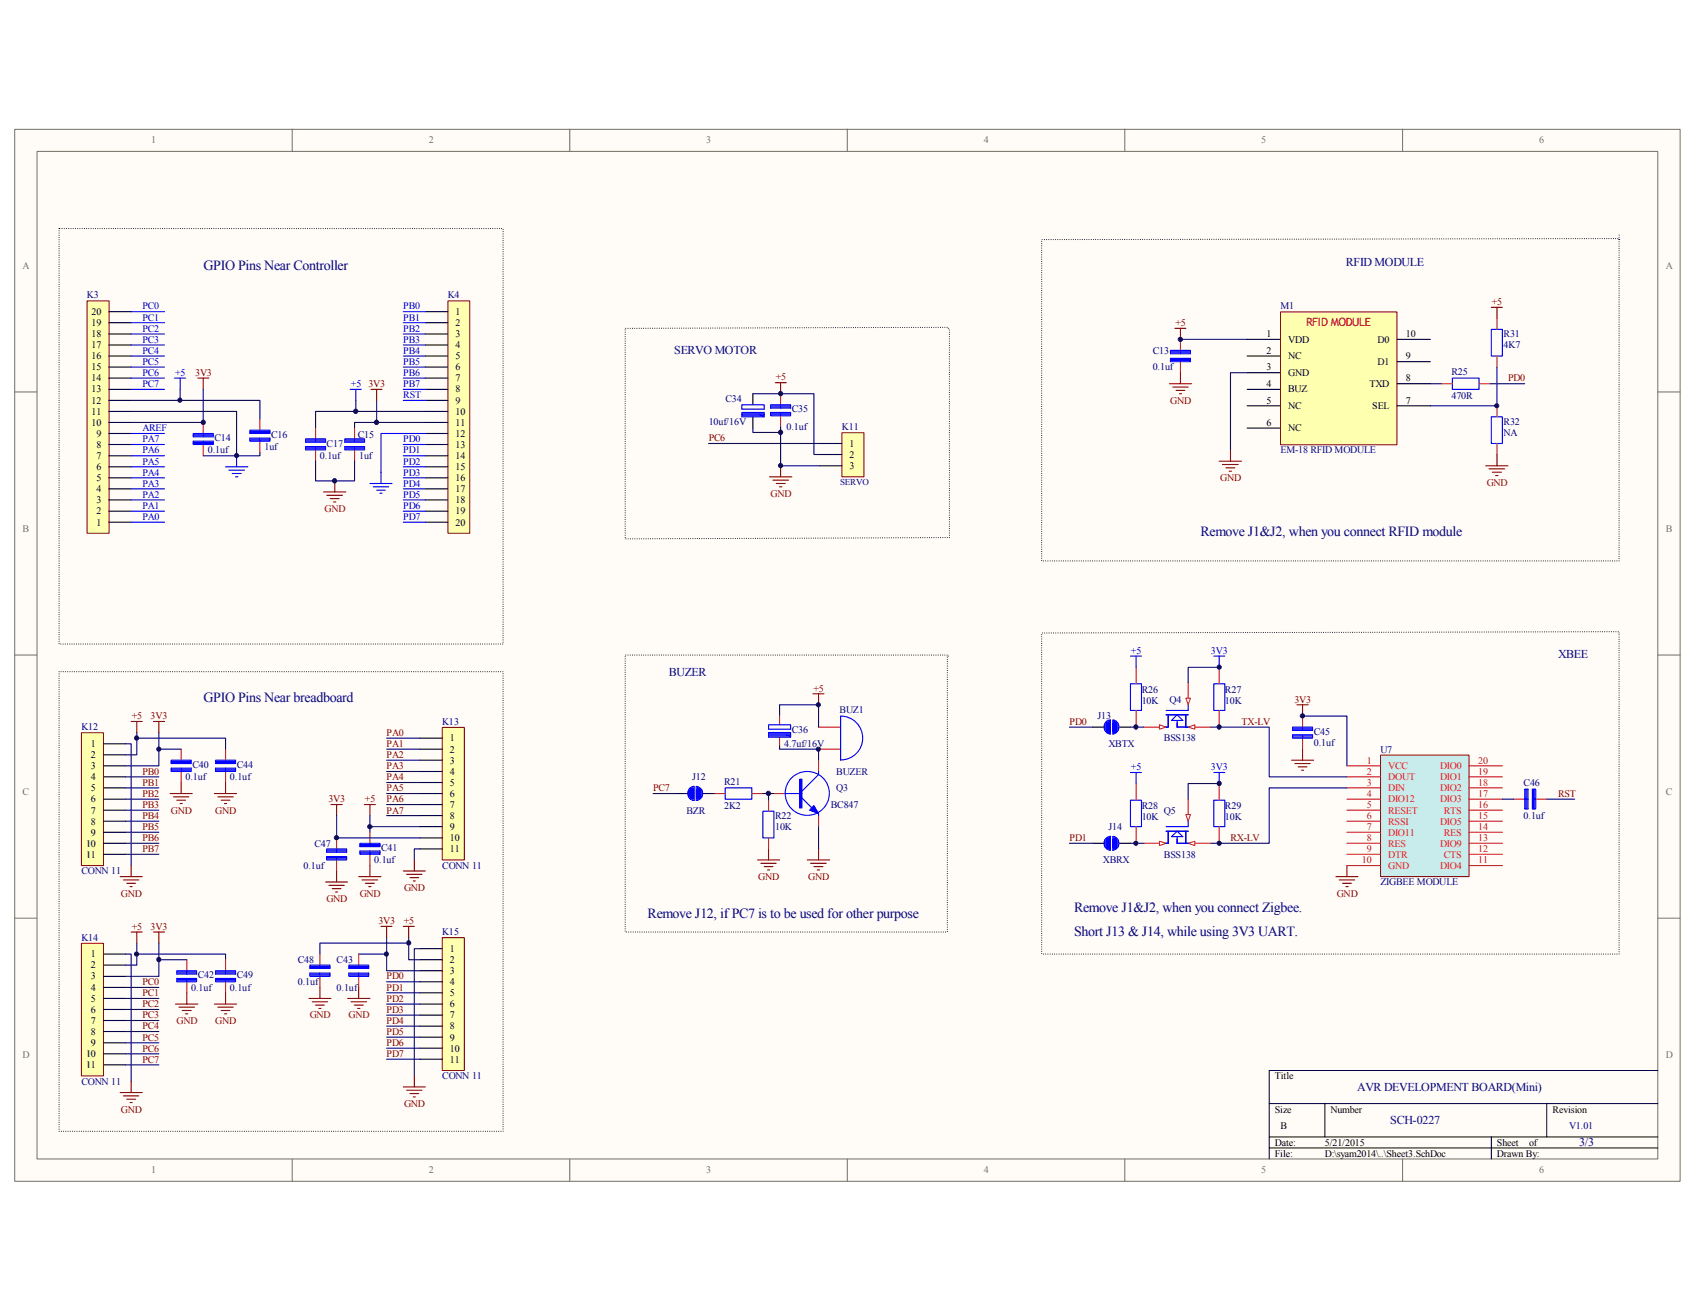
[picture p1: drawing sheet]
<svg xmlns="http://www.w3.org/2000/svg" width="279mm" height="216mm" viewBox="0 0 279 216" stroke-linecap="round" stroke-linejoin="round" font-family="sans-serif">
<path d="M2.5 21.4h274.8v173.6h-274.8z" fill="#fffcf8"/>
<path d="M2.4 21.3h274.9v173.7h-274.9z" fill="none" stroke="#706f64" stroke-width=".17"/>
<path d="M6.2 25h267.4v166.3h-267.4z" fill="#fffcf8"/>
<g fill="none" stroke="#706f64" stroke-width=".17">
<path d="M6.1 25h267.5v166.3h-267.5zM48.2 21.3v3.6M94 21.3v3.6M139.8 21.3v3.6M185.6 21.3v3.6M231.5 21.3v3.6M2.4 64.7h3.7M273.6 64.7h3.7M2.4 108.1h3.7M273.6 108.1h3.7M2.4 151.6h3.7M273.6 151.6h3.7"/>
<path d="M48.2 191.3v3.7M94 191.3v3.7M139.8 191.3v3.7M185.6 191.3v3.7M231.5 191.3v3.7"/>
</g>
<path d="M273.6 176.7h-64.1v14.6M209.5 182.2h64.1M209.5 187.7h64.1M209.5 189.5h64.1M218.6 182.2v5.5M246.1 187.7v3.6M255.3 182.2v5.5" fill="none" stroke="#000" stroke-width=".17"/>
<path d="M213.3 120h3.3v.6h-3.3zM213.3 121.3h3.3v.5h-3.3zM213.3 121.5h3.3M213.3 121.7h3.3M213.3 120.4h3.3M213.3 120.2h3.3M215 120v.6M215 121.3v.5" fill="none" stroke="#00f" stroke-width=".18"/>
<path d="M215 118.2v1.8M215 121.8v1.9" fill="none" stroke="#ee0e22" stroke-width=".18"/>
<path d="M214 116.3h1.9M215 116.3v1.9M220.5 144.7h3.6M221 145.2h2.6M221.6 145.8h1.4M222.1 146.3h.4M222.3 142.9v1.8" fill="none" stroke="#800000" stroke-width=".18"/>
<path d="M227.9 124.7h14.5v20h-14.5z" fill="#c8ebeb"/>
<path d="M227.8 124.6h14.6v20.1h-14.6z" fill="none" stroke="#800000" stroke-width=".17"/>
<g fill="none" stroke="#ee0e22" stroke-width=".18">
<path d="M187.5 129.3v2.8M187.5 136.4v2.8M196.1 131.9v3.7M201.2 129.3v2.8M201.2 136.4v2.8M222.3 128.2h5.5M222.3 130.1h5.5M222.3 126.4h5.5M222.3 131.9h5.5M222.3 133.7h5.5M222.3 135.6h5.5M222.3 137.4h5.5"/>
<path d="M222.3 139.2h5.5M242.4 128.2h5.5M242.4 130.1h5.5M242.4 126.4h5.5M242.4 131.9h5.5M242.4 133.7h5.5M242.4 135.6h5.5M242.4 137.4h5.5M242.4 139.2h5.5M249.8 131.9h1.8M253.4 131.9h1.9M222.3 142.9h5.5"/>
<path d="M222.3 141h5.5M242.4 142.9h5.5M242.4 141h5.5"/>
</g>
<path d="M215 118.2h7.3v8.2M199.8 120h9.7v8.2h12.8M222.3 130.1h-12.8v9.1h-9.7M247.9 131.9h1.9M255.3 131.9h4.6" fill="none" stroke="#000080" stroke-width=".18"/>
<path d="M213.1 125.5h3.7M213.7 126h2.5M214.2 126.6h1.5M214.8 127.1h.3M215 123.7v1.8" fill="none" stroke="#800000" stroke-width=".18"/>
<path d="M186.6 132.1h1.8v4.3h-1.8zM200.3 132.1h1.8v4.3h-1.8zM251.6 130.3h.6v3.2h-.6zM251.6 131.9h.6M251.8 130.3v3.2M252 130.3v3.2M252.9 130.3h.5v3.2h-.5zM252.9 131.9h.5M253.1 130.3v3.2M253.3 130.3v3.2" fill="none" stroke="#00f" stroke-width=".18"/>
<path d="M195.7 134.5h.8l-.4 1.1z" fill="#fffcf8"/>
<path d="M195.7 134.5h.8l-.4 1.1z" fill="none" stroke="#ee0e22" stroke-width=".17"/>
<path d="M188.8 139.2h3.6" fill="none" stroke="#ee0e22" stroke-width=".18"/>
<path d="M191.3 138.9l1.1 .3-1.1 .4z" fill="#fffcf8"/>
<path d="M191.3 138.9l1.1 .3-1.1 .4z" fill="none" stroke="#ee0e22" stroke-width=".17"/>
<path d="M196.1 139.2h3.7" fill="none" stroke="#ee0e22" stroke-width=".18"/>
<path d="M196.1 139.2l1.1-.3v.7z" fill="#fffcf8"/>
<path d="M196.1 139.2l1.1-.3v.7z" fill="none" stroke="#ee0e22" stroke-width=".17"/>
<path d="M186.6 112.9h1.8v4.4h-1.8zM200.3 112.9h1.8v4.4h-1.8zM186.6 127.5h1.8M187.5 127.5v1.8M192.4 137.2h3.7M192.8 137.2v2h-.4M193.3 138.1l1-.9 .9 .9zM194.3 138.1v1.1h1.8M195.7 137.2v2M196.1 135.6v.8h-3.7M200.3 127.5h1.8M201.2 127.5v1.8" fill="none" stroke="#00f" stroke-width=".18"/>
<path d="M187.5 110.2v2.7M187.5 117.3v2.7M196.1 112.7v3.6M201.2 110.2v2.7M201.2 117.3v2.7" fill="none" stroke="#ee0e22" stroke-width=".18"/>
<path d="M195.7 115.2h.8l-.4 1.1z" fill="#fffcf8"/>
<path d="M195.7 115.2h.8l-.4 1.1z" fill="none" stroke="#ee0e22" stroke-width=".17"/>
<path d="M188.8 120h3.6" fill="none" stroke="#ee0e22" stroke-width=".18"/>
<path d="M191.3 119.6l1.1 .4-1.1 .4z" fill="#fffcf8"/>
<path d="M191.3 119.6l1.1 .4-1.1 .4z" fill="none" stroke="#ee0e22" stroke-width=".17"/>
<path d="M196.1 120h3.7" fill="none" stroke="#ee0e22" stroke-width=".18"/>
<path d="M196.1 120l1.1-.4v.8z" fill="#fffcf8"/>
<path d="M196.1 120l1.1-.4v.8z" fill="none" stroke="#ee0e22" stroke-width=".17"/>
<g fill="none" stroke="#00f" stroke-width=".18">
<path d="M193.2 57.8h3.3v.6h-3.3zM193.2 59.1h3.3v.6h-3.3zM193.2 59.3h3.3M193.2 59.5h3.3M193.2 58.2h3.3M193.2 58h3.3M194.8 57.8v.6M194.8 59.1v.6M239.7 62.4h4.4v1.9h-4.4zM186.6 108.3h1.8M187.5 108.3v1.9M192.4 118h3.7"/>
<path d="M192.8 118v2h-.4M193.3 118.9l1-.9 .9 .9zM194.3 118.9v1.1h1.8M195.7 118v2M196.1 116.3v1h-3.7M200.3 108.3h1.8M201.2 108.3v1.9"/>
</g>
<path d="M194.8 56h11M205.8 61.5h-2.7v12.8M236 63.3h1.9M246 63.3h5.6M201.2 110.2h-5.1v2.5M186.6 120h2.2M186.6 139.2h2.2M201.2 129.3h-5.1v2.6" fill="none" stroke="#000080" stroke-width=".18"/>
<path d="M194.8 56v1.8M194.8 59.7v1.8M237.9 63.3h1.8M244.1 63.3h1.9" fill="none" stroke="#ee0e22" stroke-width=".18"/>
<path d="M193.9 54.2h1.8M194.8 54.2v1.8M193 63.3h3.6M193.5 63.9h2.6M194.1 64.4h1.4M194.6 65h.4M194.8 61.5v1.8M201.2 76.1h3.7M201.8 76.7h2.5M202.3 77.2h1.5M202.9 77.8h.3M203.1 74.3v1.8" fill="none" stroke="#800000" stroke-width=".18"/>
<path d="M74 49.7h3.5v38.3h-3.5z" fill="#ffffb0"/>
<path d="M73.9 49.7h3.6v38.3h-3.6z" fill="none" stroke="#800000" stroke-width=".17"/>
<g fill="none" stroke="#000" stroke-width=".18">
<path d="M70.2 51.4h3.7M70.2 53.3h3.7M70.2 55.1h3.7M70.2 56.9h3.7M70.2 58.8h3.7M70.2 60.6h3.7M70.2 62.4h3.7M70.2 64.3h3.7M70.2 66.1h3.7M70.2 67.9h3.7M70.2 69.7h3.7M70.2 71.6h3.7"/>
<path d="M70.2 73.4h3.7M70.2 75.2h3.7M70.2 77.1h3.7M70.2 78.9h3.7M70.2 80.7h3.7M70.2 82.5h3.7M70.2 84.4h3.7M70.2 86.2h3.7"/>
</g>
<path d="M14.4 49.7h3.6v38.3h-3.6z" fill="#ffffb0"/>
<path d="M14.4 49.7h3.6v38.3h-3.6z" fill="none" stroke="#800000" stroke-width=".17"/>
<g fill="none" stroke="#000" stroke-width=".18">
<path d="M18 58.8h3.6M18 56.9h3.6M18 55.1h3.6M18 53.3h3.6M18 51.4h3.6M18 78.9h3.6M18 77.1h3.6M18 75.2h3.6M18 73.4h3.6M18 71.6h3.6M18 69.7h3.6M18 67.9h3.6"/>
<path d="M18 66.1h3.6M18 64.3h3.6M18 62.4h3.6M18 60.6h3.6M18 86.2h3.6M18 84.4h3.6M18 82.5h3.6M18 80.7h3.6"/>
</g>
<g fill="none" stroke="#00f" stroke-width=".18">
<path d="M21.6 51.4h5.5M21.6 53.3h5.5M21.6 55.1h5.5M21.6 56.9h5.5M21.6 58.8h5.5M66.6 51.4h3.6M66.6 53.3h3.6M66.6 55.1h3.6M66.6 56.9h3.6M66.6 58.8h3.6M21.6 60.6h5.5M21.6 62.4h5.5"/>
<path d="M21.6 64.3h5.5M21.6 71.6h5.5M21.6 73.4h5.5M21.6 75.2h5.5M21.6 77.1h5.5M21.6 78.9h5.5M28.8 62.4h1.8M29.7 62.4v1.9M31.9 71.6h3.3v.5h-3.3zM31.9 72.8h3.3v.6h-3.3zM31.9 73h3.3M31.9 73.2h3.3"/>
<path d="M31.9 71.9h3.3M31.9 71.8h3.3M33.5 71.6v.5M33.5 72.8v.6M37.2 77.1h3.7M37.8 77.6h2.6M38.3 78.2h1.5M38.9 78.7h.4M39 75.2v1.9M41.2 71h3.3v.6h-3.3zM41.2 72.3h3.3v.5h-3.3zM41.2 72.5h3.3"/>
<path d="M41.2 72.7h3.3M41.2 71.4h3.3M41.2 71.2h3.3M42.9 71v.6M42.9 72.3v.5M50.4 72.4h3.3v.6h-3.3zM50.4 73.7h3.3v.6h-3.3zM50.4 72.8h3.3M50.4 73.9h3.3M50.4 74.1h3.3M50.4 72.6h3.3M52.1 72.4v.6"/>
<path d="M52.1 73.7v.6M56.9 72.4h3.3v.6h-3.3zM56.9 73.7h3.3v.6h-3.3zM56.9 72.8h3.3M56.9 73.9h3.3M56.9 74.1h3.3M56.9 72.6h3.3M57.8 64.3h1.8M58.5 72.4v.6M58.5 73.7v.6M58.7 64.3v1.8M61.1 79.8h3.6"/>
<path d="M66.6 60.6h3.6M66.6 62.4h3.6M66.6 64.3h3.6M66.6 73.4h3.6M66.6 75.2h3.6M66.6 77.1h3.6M66.6 78.9h3.6M66.6 66.1h3.6M70.2 71.6h-7.3v8.2M21.6 80.7h5.5M21.6 82.5h5.5M21.6 84.4h5.5"/>
<path d="M21.6 86.2h5.5M61.6 80.4h2.5M62.2 80.9h1.4M62.7 81.4h.3M66.6 80.7h3.6M66.6 82.5h3.6M66.6 84.4h3.6M66.6 86.2h3.6"/>
</g>
<path d="M33.5 69.7v1.9M33.5 73.4v1.8M42.9 69.2v1.8M42.9 72.8v1.9M52.1 70.6v1.8M52.1 74.3v1.8M58.5 70.6v1.8M58.5 74.3v1.8" fill="none" stroke="#ee0e22" stroke-width=".18"/>
<path d="M21.6 66.1h8.1M29.7 64.3v1.8h13.2v3.1M52.1 76.1v3.3h6.4v-3.3M58.7 66.1v1.8h11.5M58.7 67.9h-6.6v2.7M62.2 66.1v3.6h8M62.2 69.7h-3.7v.9" fill="none" stroke="#000080" stroke-width=".18"/>
<path d="M32.7 62.4h1.8M33.5 62.4v1.9M55.3 79.4v1.8M61.2 64.3h1.8M62.2 64.3v1.8M53.4 81.2h3.7M53.9 81.8h2.6M54.5 82.3h1.5M55 82.9h.4" fill="none" stroke="#800000" stroke-width=".18"/>
<path d="M73 154.8h3.6v21.9h-3.6z" fill="#ffffb0"/>
<path d="M73 154.8h3.6v21.9h-3.6z" fill="none" stroke="#800000" stroke-width=".17"/>
<path d="M69.3 156.6h3.6M69.3 158.4h3.6M69.3 160.2h3.6M69.3 162.1h3.6M69.3 163.9h3.6M69.3 165.7h3.6M69.3 167.6h3.6M69.3 169.4h3.6M69.3 171.2h3.6M69.3 173h3.6M69.3 174.8h3.6" fill="none" stroke="#000" stroke-width=".18"/>
<path d="M73 120.1h3.6v21.8h-3.6z" fill="#ffffb0"/>
<path d="M73 120.1h3.6v21.8h-3.6z" fill="none" stroke="#800000" stroke-width=".17"/>
<path d="M69.3 121.8h3.6M69.3 123.7h3.6M69.3 125.5h3.6M69.3 127.3h3.6M69.3 129.2h3.6M69.3 131h3.6M69.3 132.8h3.6M69.3 134.6h3.6M69.3 136.4h3.6M69.3 138.3h3.6M69.3 140.1h3.6" fill="none" stroke="#000" stroke-width=".18"/>
<path d="M13.5 121h3.6v21.9h-3.6z" fill="#ffffb0"/>
<path d="M13.4 121h3.7v21.9h-3.7z" fill="none" stroke="#800000" stroke-width=".17"/>
<path d="M17.1 122.8h3.6M17.1 124.6h3.6M17.1 126.4h3.6M17.1 128.2h3.6M17.1 130.1h3.6M17.1 131.9h3.6M17.1 133.7h3.6M17.1 135.6h3.6M17.1 137.4h3.6M17.1 139.2h3.6M17.1 141h3.6" fill="none" stroke="#000" stroke-width=".18"/>
<path d="M13.5 155.7h3.6v21.9h-3.6z" fill="#ffffb0"/>
<path d="M13.4 155.7h3.7v21.9h-3.7z" fill="none" stroke="#800000" stroke-width=".17"/>
<path d="M17.1 157.5h3.6M17.1 159.3h3.6M17.1 161.2h3.6M17.1 163h3.6M17.1 164.8h3.6M17.1 166.6h3.6M17.1 168.4h3.6M17.1 170.3h3.6M17.1 172.1h3.6M17.1 173.9h3.6M17.1 175.8h3.6" fill="none" stroke="#000" stroke-width=".18"/>
<g fill="none" stroke="#000080" stroke-width=".18">
<path d="M20.7 122.8h.9v20.1M20.7 128.2h5.5M20.7 130.1h5.5M20.7 131.9h5.5M20.7 133.7h5.5M20.7 135.6h5.5M20.7 137.4h5.5M20.7 139.2h5.5M22.6 120.9v3.7h-1.9M22.6 121.8h14.6v1.9M26.2 120.9v5.5h-5.5M26.2 123.7h3.7"/>
<path d="M55.6 134.6v3.7h13.7M61.1 134.6v1.8h8.2M61.1 136.4v1M63.8 121.8h5.5M63.8 123.7h5.5M63.8 125.5h5.5M63.8 127.3h5.5M63.8 129.2h5.5M63.8 131h5.5M63.8 132.8h5.5M63.8 134.6h5.5M20.7 157.5h.9v21"/>
<path d="M20.7 141h5.5M22.6 155.7v3.6h-1.9M22.6 157.5h14.6v.9M26.2 155.7v5.5h-5.5M26.2 158.4h4.6M59.2 157.5h4.6M63.8 154.7v5.5h5.5M67.4 154.7v3.7h1.9M67.4 155.7h-14.6v1.8M69.3 140.1h-.9v1.8M69.3 156.6h-.9v21M20.7 163h5.5"/>
<path d="M20.7 164.8h5.5M20.7 166.6h5.5M20.7 168.4h5.5M20.7 170.3h5.5M20.7 172.1h5.5M20.7 173.9h5.5M20.7 175.8h5.5M63.8 162.1h5.5M63.8 163.9h5.5M63.8 165.7h5.5M63.8 167.6h5.5M63.8 169.4h5.5"/>
<path d="M63.8 171.2h5.5M63.8 173h5.5M63.8 174.8h5.5"/>
</g>
<g fill="none" stroke="#800000" stroke-width=".18">
<path d="M21.6 119.1h1.9M22.6 119.1v1.8M25.3 119.1h1.8M26.2 119.1v1.8M28.1 131h3.6M28.6 131.5h2.6M29.2 132.1h1.4M29.7 132.6h.4M29.9 129.2v1.8M35.4 131h3.6M36 131.5h2.5M36.5 132.1h1.4"/>
<path d="M37.1 132.6h.3M37.2 129.2v1.8M54.6 132.8h1.9M55.6 132.8v1.8M60.1 132.8h1.8M61.1 132.8v1.8M19.8 144.7h3.7M20.4 145.2h2.5M20.9 145.8h1.5M21.5 146.3h.3M21.6 142.9v1.8M21.6 153.8h1.9"/>
<path d="M22.6 153.8v1.9M25.3 153.8h1.8M26.2 153.8v1.9M53.7 145.6h3.7M54.3 146.1h2.5M54.8 146.7h1.5M55.4 147.2h.3M55.6 143.8v1.8M59.2 144.7h3.7M59.7 145.2h2.6M60.3 145.8h1.5M60.8 146.3h.4"/>
<path d="M61.1 142.9v1.8M62.9 152.9h1.8M63.8 152.9v1.8M66.6 143.8h3.6M66.6 152.9h1.8M67.1 144.3h2.5M67.4 152.9v1.8M67.7 144.9h1.4M68.2 145.4h.3M68.4 141.9v1.9M21.6 178.5v1.8M29 165.7h3.7"/>
<path d="M29.5 166.2h2.6M30.1 166.8h1.5M30.6 167.3h.4M30.8 163.9v1.8M35.4 165.7h3.6M36 166.2h2.5M36.5 166.8h1.4M37.1 167.3h.3M37.2 163.9v1.8M51 164.8h3.6M51.5 165.4h2.6M52.1 165.9h1.4"/>
<path d="M52.6 166.5h.4M52.8 163v1.8M57.4 164.8h3.7M57.9 165.4h2.6M58.5 165.9h1.5M59 166.5h.4M59.2 163v1.8M66.6 179.4h3.6M67.1 180h2.5M68.4 177.6v1.8M19.8 180.3h3.7M20.4 180.9h2.5"/>
<path d="M20.9 181.4h1.5M21.5 182h.3M67.7 180.5h1.4M68.2 181.1h.3"/>
</g>
<g fill="none" stroke="#00f" stroke-width=".18">
<path d="M28.2 125.5h3.4v.5h-3.4zM28.2 126.8h3.4v.5h-3.4zM28.2 127h3.4M28.2 127.1h3.4M28.2 125.9h3.4M28.2 125.7h3.4M29.9 125.5v.5M29.9 126.8v.5M35.6 125.5h3.3v.5h-3.3zM35.6 126.8h3.3v.5h-3.3zM35.6 127h3.3M35.6 127.1h3.3"/>
<path d="M35.6 125.9h3.3M35.6 125.7h3.3M37.2 125.5v.5M37.2 126.8v.5M59.4 139.2h3.3v.5h-3.3zM59.4 139.6h3.3M59.4 139.4h3.3M61.1 139.2v.5M119.7 130.1h4.4v1.8h-4.4zM125.9 133.9h1.8v4.4h-1.8zM129.6 131h2.7M132 128.6h.3v4.8h-.3z"/>
<path d="M132.3 131.7l1.7 1.7M135.1 127.3v.6l-2.8 2.7M135.1 134.3v.3M51.1 159.3h3.4v.6h-3.4zM51.1 159.7h3.4M51.1 159.5h3.4M52.8 159.3v.6M53.9 140.1h3.3v.6h-3.3zM53.9 141.4h3.3v.5h-3.3zM53.9 140.5h3.3M53.9 141.6h3.3M53.9 141.8h3.3"/>
<path d="M53.9 140.3h3.3M55.6 140.1v.6M55.6 141.4v.5M57.6 159.3h3.2v.6h-3.2zM57.6 159.7h3.2M57.6 159.5h3.2M59.2 159.3v.6M59.4 140.5h3.3v.5h-3.3zM59.4 140.7h3.3M59.4 140.8h3.3M61.1 140.5v.5M29.2 160.2h3.2v.6h-3.2z"/>
<path d="M29.2 161.5h3.2v.6h-3.2zM29.2 160.6h3.2M29.2 161.7h3.2M29.2 161.9h3.2M29.2 160.4h3.2M30.8 160.2v.6M30.8 161.5v.6M35.6 160.2h3.3v.6h-3.3zM35.6 161.5h3.3v.6h-3.3zM35.6 160.6h3.3M35.6 161.7h3.3M35.6 161.9h3.3"/>
<path d="M35.6 160.4h3.3M37.2 160.2v.6M37.2 161.5v.6M51.1 160.6h3.4v.6h-3.4zM51.1 160.8h3.4M51.1 161h3.4M52.8 160.6v.6M57.6 160.6h3.2v.6h-3.2zM57.6 160.8h3.2M57.6 161h3.2M59.2 160.6v.6"/>
</g>
<g fill="none" stroke="#ee0e22" stroke-width=".18">
<path d="M29.9 123.7v1.8M29.9 127.3v1.9M37.2 123.7v1.8M37.2 127.3v1.9M55.6 138.3v1.8M61.1 137.4v1.8M117.9 131h1.8M124.1 131h1.8M126.8 132.1v1.8M126.8 138.3v1.8M127.7 131h1.9M135.1 125.5v1.8"/>
<path d="M135.1 134.6v1.8M30.8 158.4v1.8M37.2 158.4v1.8M52.8 157.5v1.8M55.6 141.9v1.9M59.2 157.5v1.8M61.1 141v1.9M30.8 162.1v1.8M37.2 162.1v1.8M52.8 161.2v1.8M59.2 161.2v1.8"/>
</g>
<path d="M132.1 128.6v4.8" fill="none" stroke="#00f" stroke-width=".38"/>
<path d="M134.3 133l.8 1.3-1.5-.6z" fill="#00f"/>
<g fill="none" stroke="#00f" stroke-width=".18">
<path d="M126.8 119.6h3.7v.8h-3.7zM126.8 120.9h3.7v.8h-3.7zM126.8 121.1h3.7M126.8 121.3h3.7l-.2 .4M129.8 121.3l.5 .2h-3.5M134.3 133l.8 1.3-1.5-.6zM138.7 125.4a3.6 3.6 0 0 0 3.7-3.6 3.6 3.6 0 0 0-3.7-3.6v7.3"/>
<circle cx="133.2" cy="131" r="3.6"/>
</g>
<path d="M128.7 118.2v1.4M128.7 121.7v1.4M135.1 120h3.6M135.1 123.7h3.6" fill="none" stroke="#ee0e22" stroke-width=".18"/>
<path d="M128.7 118.2v-1.9h6.4v3.7M107.8 131h3.8M125.9 131h1.8M126.8 131v1.1M128.7 123.1v.6h6.4v1.8M135.1 136.4v3.7" fill="none" stroke="#000080" stroke-width=".18"/>
<path d="M134.2 114.5h1.8M135.1 114.5v1.8M125 141.9h3.7M125.6 142.5h2.5M126.1 143h1.5M126.7 143.6h.3M126.8 140.1v1.8M133.2 141.9h3.7M133.8 142.5h2.6M134.3 143h1.5M134.9 143.6h.4M135.1 140.1v1.8" fill="none" stroke="#800000" stroke-width=".18"/>
<path d="M139 71.5h3.6v7.2h-3.6z" fill="#ffffb0"/>
<path d="M138.9 71.4h3.7v7.3h-3.7z" fill="none" stroke="#800000" stroke-width=".17"/>
<path d="M124.3 65v1.8M124.3 68.8v1.9M135.3 73.2h3.6M135.3 75h3.6M135.3 76.9h3.6" fill="none" stroke="#000" stroke-width=".18"/>
<path d="M21.6 67.9h17.4v7.3h-5.5M33.5 64.3v5.4h-11.9M42.9 74.7v.5h-3.9M116.9 73.2h18.4M124.3 70.7v.7h4.5M124.3 65h10v10h1M128.8 70.5v6.4h6.5M247.1 60.6v6.4h-11.1" fill="none" stroke="#000080" stroke-width=".18"/>
<g fill="none" stroke="#00f" stroke-width=".18">
<path d="M246.1 54.4h1.8v4.4h-1.8zM122.4 66.8h3.7v.7h-3.7zM122.4 68.1h3.7v.7h-3.7zM122.4 68.3h3.7M122.4 68.5h3.7l-.2 .3M125.4 68.5l.5 .1h-3.5M127.2 66.8h3.3v.6h-3.3zM127.2 68.1h3.3v.5h-3.3zM127.2 68.3h3.3M127.2 68.5h3.3M127.2 67.2h3.3M127.2 67h3.3"/>
<path d="M128.8 66.8v.6M128.8 68.1v.5M246.1 68.8h1.8v4.4h-1.8z"/>
</g>
<path d="M247.1 52.5v1.9M247.1 58.8v1.8M128.8 65v1.8M128.8 68.6v1.9M247.1 67v1.8M247.1 73.2v1.8" fill="none" stroke="#ee0e22" stroke-width=".18"/>
<g fill="none" stroke="#800000" stroke-width=".18">
<path d="M246.1 50.7h1.8M247.1 50.7v1.8M127 78.7h3.7M127.6 79.3h2.5M127.9 63.2h1.9M128.1 79.8h1.5M128.8 63.2v1.8M128.8 76.9v1.8M245.2 76.9h3.7M245.7 77.4h2.6M246.3 77.9h1.5M246.8 78.5h.4"/>
<path d="M247.1 75v1.9M128.7 80.4h.3"/>
</g>
<path d="M9.8 37.7h73.2v68.6h-73.2zM267.2 39.6v-.2l-95.3 .2v53h95.3v-53.9M156.5 54.2v-.2l-53.3 .2v34.7l53.5-.2v-34.5M9.8 110.9h73.2v75.8h-73.2zM156.5 108.3v-.2h-53.3v45.7h53.1v-45.7M267.2 104.5v-.2l-95.3 .2v53h95.3v-53" fill="none" stroke="#000" stroke-width=".18" stroke-dasharray="0 .4"/>
<path d="M211.4 51.5h19.1v21.9h-19.1z" fill="#ffffb0"/>
<path d="M211.3 51.5h19.2v21.9h-19.2z" fill="none" stroke="#800000" stroke-width=".17"/>
<g fill="none" stroke="#000" stroke-width=".18">
<path d="M205.8 58.8h5.5M205.8 56h5.5M230.5 56h5.5M230.5 59.7h5.5M205.8 67h5.5M205.8 70.7h5.5M205.8 61.5h5.5M205.8 64.3h5.5M230.5 63.3h5.5M230.5 67h5.5M111.6 131h1.9M116 131h1.9"/>
<path d="M180.3 139.2h1.9M180.3 120h1.9M184.7 139.2h1.9M184.7 120h1.9"/>
</g>
<g fill="none" stroke="#00f" stroke-width=".18">
<path d="M182.3 119.5v1.1M183.1 118.9v2.2M183.3 118.9v2.2M183.3 118.8a1.17 1.17 0 0 0-1.1 1.2 1.17 1.17 0 0 0 1.1 1.2M183.6 118.8a1.17 1.17 0 0 1 1.1 1.2 1.17 1.17 0 0 1-1.1 1.2M183.6 118.9v2.2M183.8 118.9v2.2M184.5 119.5v1.1M113.6 130.4v1.1M114.3 129.9v2.2M114.6 129.8a1.17 1.17 0 0 0-1.1 1.2 1.17 1.17 0 0 0 1.1 1.1M114.6 129.9v2.2"/>
<path d="M114.9 129.8a1.17 1.17 0 0 1 1.1 1.2 1.17 1.17 0 0 1-1.1 1.1M114.9 129.9v2.2M115.1 129.9v2.2M115.8 130.4v1.1M182.3 138.6v1.1M183.1 138.1v2.2M183.3 138.1v2.2M183.3 138.1a1.14 1.14 0 0 0-1.1 1.1 1.14 1.14 0 0 0 1.1 1.1M183.6 138.1a1.15 1.15 0 0 1 1.1 1.1 1.15 1.15 0 0 1-1.1 1.1M183.6 138.1v2.2M183.8 138.1v2.2M184.5 138.6v1.1"/>
</g>
<path d="M182.9 119.5v1.1M184 119.5v1.1M114.2 130.4v1.1M115.3 130.4v1.1M182.9 138.6v1.1M184 138.6v1.1" fill="none" stroke="#00f" stroke-width=".91"/>
<path d="M176.5 120h3.8M176.5 139.2h3.8" fill="none" stroke="#000080" stroke-width=".18"/>
<circle cx="22.5" cy="157.5" r=".34" fill="#000080"/>
<circle cx="22.5" cy="157.5" r=".34" fill="none" stroke="#000080" stroke-width=".17"/>
<circle cx="22.5" cy="121.8" r=".35" fill="#000080"/>
<circle cx="22.5" cy="121.8" r=".35" fill="none" stroke="#000080" stroke-width=".17"/>
<circle cx="26.2" cy="158.4" r=".35" fill="#000080"/>
<circle cx="26.2" cy="158.4" r=".35" fill="none" stroke="#000080" stroke-width=".17"/>
<circle cx="26.2" cy="123.7" r=".34" fill="#000080"/>
<circle cx="26.2" cy="123.7" r=".34" fill="none" stroke="#000080" stroke-width=".17"/>
<circle cx="29.7" cy="66.1" r=".34" fill="#000080"/>
<circle cx="29.7" cy="66.1" r=".34" fill="none" stroke="#000080" stroke-width=".17"/>
<circle cx="33.5" cy="69.7" r=".35" fill="#000080"/>
<circle cx="33.5" cy="69.7" r=".35" fill="none" stroke="#000080" stroke-width=".17"/>
<circle cx="39" cy="75.2" r=".34" fill="#000080"/>
<circle cx="39" cy="75.2" r=".34" fill="none" stroke="#000080" stroke-width=".17"/>
<circle cx="55.2" cy="79.4" r=".35" fill="#000080"/>
<circle cx="55.2" cy="79.4" r=".35" fill="none" stroke="#000080" stroke-width=".17"/>
<circle cx="55.5" cy="138.3" r=".35" fill="#000080"/>
<circle cx="55.5" cy="138.3" r=".35" fill="none" stroke="#000080" stroke-width=".17"/>
<circle cx="58.7" cy="67.9" r=".36" fill="#000080"/>
<circle cx="58.7" cy="67.9" r=".36" fill="none" stroke="#000080" stroke-width=".17"/>
<circle cx="61" cy="136.4" r=".35" fill="#000080"/>
<circle cx="61" cy="136.4" r=".35" fill="none" stroke="#000080" stroke-width=".17"/>
<circle cx="62.1" cy="69.7" r=".36" fill="#000080"/>
<circle cx="62.1" cy="69.7" r=".36" fill="none" stroke="#000080" stroke-width=".17"/>
<circle cx="63.8" cy="157.5" r=".34" fill="#000080"/>
<circle cx="63.8" cy="157.5" r=".34" fill="none" stroke="#000080" stroke-width=".17"/>
<circle cx="67.4" cy="155.6" r=".35" fill="#000080"/>
<circle cx="67.4" cy="155.6" r=".35" fill="none" stroke="#000080" stroke-width=".17"/>
<circle cx="126.8" cy="131" r=".36" fill="#000080"/>
<circle cx="126.8" cy="131" r=".36" fill="none" stroke="#000080" stroke-width=".17"/>
<circle cx="128.8" cy="76.8" r=".34" fill="#000080"/>
<circle cx="128.8" cy="76.8" r=".34" fill="none" stroke="#000080" stroke-width=".17"/>
<circle cx="128.8" cy="71.4" r=".35" fill="#000080"/>
<circle cx="128.8" cy="71.4" r=".35" fill="none" stroke="#000080" stroke-width=".17"/>
<circle cx="128.8" cy="65" r=".35" fill="#000080"/>
<circle cx="128.8" cy="65" r=".35" fill="none" stroke="#000080" stroke-width=".17"/>
<circle cx="135" cy="123.7" r=".34" fill="#000080"/>
<circle cx="135" cy="123.7" r=".34" fill="none" stroke="#000080" stroke-width=".17"/>
<circle cx="135" cy="116.3" r=".34" fill="#000080"/>
<circle cx="135" cy="116.3" r=".34" fill="none" stroke="#000080" stroke-width=".17"/>
<circle cx="187.5" cy="139.2" r=".34" fill="#000080"/>
<circle cx="187.5" cy="139.2" r=".34" fill="none" stroke="#000080" stroke-width=".17"/>
<circle cx="187.4" cy="120" r=".35" fill="#000080"/>
<circle cx="187.4" cy="120" r=".35" fill="none" stroke="#000080" stroke-width=".17"/>
<circle cx="194.8" cy="56" r=".35" fill="#000080"/>
<circle cx="194.8" cy="56" r=".35" fill="none" stroke="#000080" stroke-width=".17"/>
<circle cx="201.2" cy="139.2" r=".34" fill="#000080"/>
<circle cx="201.2" cy="139.2" r=".34" fill="none" stroke="#000080" stroke-width=".17"/>
<circle cx="201.2" cy="129.3" r=".35" fill="#000080"/>
<circle cx="201.2" cy="129.3" r=".35" fill="none" stroke="#000080" stroke-width=".17"/>
<circle cx="201.2" cy="120" r=".35" fill="#000080"/>
<circle cx="201.2" cy="120" r=".35" fill="none" stroke="#000080" stroke-width=".17"/>
<circle cx="201.2" cy="110.1" r=".34" fill="#000080"/>
<circle cx="201.2" cy="110.1" r=".34" fill="none" stroke="#000080" stroke-width=".17"/>
<circle cx="215" cy="118.2" r=".35" fill="#000080"/>
<circle cx="215" cy="118.2" r=".35" fill="none" stroke="#000080" stroke-width=".17"/>
<circle cx="247" cy="67" r=".34" fill="#000080"/>
<circle cx="247" cy="67" r=".34" fill="none" stroke="#000080" stroke-width=".17"/>
<g font-size="2.3" fill="#000080">
<text x="33.6" y="44.5">GPIO Pins Near Controller</text>
<text x="198.1" y="88.4">Remove J1&amp;J2, when you connect RFID module</text>
<text x="33.6" y="115.8">GPIO Pins Near breadboard</text>
<text x="106.9" y="151.5">Remove J12, if PC7 is to be used for other purpose</text>
<text x="177.2" y="154.6">Short J13 &amp; J14, while using 3V3 UART.</text>
<text x="177.2" y="150.5">Remove J1&amp;J2, when you connect Zigbee.</text>
</g>
<g font-size="2" fill="#000080">
<text x="222.1" y="43.9">RFID MODULE</text>
<text x="111.3" y="58.5">SERVO MOTOR</text>
<text x="110.4" y="111.5">BUZER</text>
<text x="257.1" y="108.6">XBEE</text>
<text x="224" y="180.1">AVR DEVELOPMENT BOARD(Mini)</text>
<text x="229.4" y="185.6">SCH-0227</text>
<text x="260.6" y="189.2">3/3</text>
</g>
<text font-size="1.9" fill="#f00" x="215.6" y="53.8">RFID MODULE</text>
<g font-size="1.7" fill="#706f64">
<text x="24.9" y="23.7">1</text>
<text x="70.7" y="23.7">2</text>
<text x="116.5" y="23.7">3</text>
<text x="162.3" y="23.7">4</text>
<text x="208.2" y="23.7">5</text>
<text x="254" y="23.7">6</text>
<text x="3.7" y="44.5">A</text>
<text x="274.9" y="44.5">A</text>
<text x="3.7" y="87.8">B</text>
<text x="274.9" y="87.8">B</text>
<text x="3.7" y="131.3">C</text>
<text x="274.9" y="131.3">C</text>
<text x="3.7" y="174.7">D</text>
<text x="274.9" y="174.7">D</text>
<text x="24.9" y="193.7">1</text>
<text x="70.7" y="193.7">2</text>
<text x="116.5" y="193.7">3</text>
<text x="162.3" y="193.7">4</text>
<text x="208.2" y="193.7">5</text>
<text x="254" y="193.7">6</text>
</g>
<g font-size="1.7" fill="#000080">
<text x="14.3" y="49.2">K3</text>
<text x="73.9" y="49.2">K4</text>
<text x="211.3" y="51.1">M1</text>
<text x="190.2" y="58.4">C13</text>
<text x="248.2" y="55.6">R31</text>
<text x="248.2" y="57.5">4K7</text>
<text x="190.2" y="61.1">0.1uf</text>
<text x="239.6" y="61.9">R25</text>
<text x="239.6" y="65.9">470R</text>
<text x="117" y="70.1">10uf/16V</text>
<text x="119.7" y="66.4">C34</text>
<text x="129.8" y="71">0.1uf</text>
<text x="130.7" y="68.1">C35</text>
<text x="138.9" y="71">K11</text>
<text x="248.2" y="71.9">NA</text>
<text x="248.2" y="70.1">R32</text>
<text x="34.3" y="74.9">0.1uf</text>
<text x="35.4" y="72.8">C14</text>
<text x="43.7" y="74.3">1uf</text>
<text x="44.8" y="72.3">C16</text>
<text x="52.8" y="75.7">0.1uf</text>
<text x="53.9" y="73.7">C17</text>
<text x="59.1" y="72.3">C15</text>
<text x="59.3" y="75.7">1uf</text>
<text x="211.3" y="74.9">EM-18 RFID MODULE</text>
<text x="73" y="119.6">K13</text>
<text x="138.6" y="117.6">BUZ1</text>
<text x="181.1" y="118.7">J13</text>
<text x="188.4" y="114.3">R26</text>
<text x="188.4" y="116.2">10K</text>
<text x="193" y="116">Q4</text>
<text x="202.1" y="114.3">R27</text>
<text x="202.1" y="116.2">10K</text>
<text x="13.4" y="120.6">K12</text>
<text x="129.4" y="123.3">4.7uf/16V</text>
<text x="130.7" y="120.9">C36</text>
<text x="182.9" y="123.3">XBTX</text>
<text x="192.1" y="122.4">BSS138</text>
<text x="216.8" y="121.3">C45</text>
<text x="216.8" y="123.1">0.1uf</text>
<text x="227.8" y="124.2">U7</text>
<text x="30.6" y="128.8">0.1uf</text>
<text x="31.8" y="126.8">C40</text>
<text x="37.9" y="128.8">0.1uf</text>
<text x="39.1" y="126.8">C44</text>
<text x="114.2" y="128.8">J12</text>
<text x="119.5" y="129.5">R21</text>
<text x="138" y="130.6">Q3</text>
<text x="138" y="127.9">BUZER</text>
<text x="251.5" y="129.7">C46</text>
<text x="113.3" y="134.3">BZR</text>
<text x="119.5" y="133.5">2K2</text>
<text x="127.9" y="135.2">R22</text>
<text x="127.9" y="137">10K</text>
<text x="137.1" y="133.4">BC847</text>
<text x="182.9" y="137">J14</text>
<text x="188.4" y="133.5">R28</text>
<text x="188.4" y="135.4">10K</text>
<text x="192.1" y="134.3">Q5</text>
<text x="202.1" y="133.5">R29</text>
<text x="202.1" y="135.4">10K</text>
<text x="251.5" y="135.2">0.1uf</text>
<text x="50.1" y="143.4">0.1uf</text>
<text x="51.9" y="139.7">C47</text>
<text x="61.8" y="142.5">0.1uf</text>
<text x="62.9" y="140.5">C41</text>
<text x="73" y="143.4">CONN 11</text>
<text x="182" y="142.5">XBRX</text>
<text x="192.1" y="141.6">BSS138</text>
<text x="13.4" y="144.3">CONN 11</text>
<text x="227.8" y="146.1">ZIGBEE MODULE</text>
<text x="13.4" y="155.3">K14</text>
<text x="73" y="154.4">K15</text>
<text x="32.7" y="161.5">C42</text>
<text x="39.1" y="161.5">C49</text>
<text x="49.2" y="159">C48</text>
<text x="55.6" y="159">C43</text>
<text x="31.6" y="163.5">0.1uf</text>
<text x="37.9" y="163.5">0.1uf</text>
<text x="49.2" y="162.6">0.1uf</text>
<text x="55.6" y="163.5">0.1uf</text>
<text x="13.4" y="179.1">CONN 11</text>
<text x="73" y="178.1">CONN 11</text>
<text x="258.9" y="186.4">V1.01</text>
</g>
<g font-size="1.7">
<text x="15.1" y="53.8">19</text>
<text x="15.1" y="52">20</text>
<text x="75.2" y="52">1</text>
<text x="75.2" y="53.8">2</text>
<text x="15.1" y="59.3">16</text>
<text x="15.1" y="57.5">17</text>
<text x="15.1" y="55.6">18</text>
<text x="75.2" y="55.6">3</text>
<text x="75.2" y="57.5">4</text>
<text x="75.2" y="59.3">5</text>
<text x="209" y="58.4">2</text>
<text x="209" y="55.6">1</text>
<text x="212.6" y="59.3">NC</text>
<text x="212.6" y="56.6">VDD</text>
<text x="227.3" y="56.6">D0</text>
<text x="232" y="59.3">9</text>
<text x="232" y="55.6">10</text>
<text x="15.1" y="64.8">13</text>
<text x="15.1" y="63">14</text>
<text x="15.1" y="61.1">15</text>
<text x="75.2" y="61.1">6</text>
<text x="75.2" y="63">7</text>
<text x="75.2" y="64.8">8</text>
<text x="209" y="61.1">3</text>
<text x="209" y="63.9">4</text>
<text x="212.6" y="62.1">GND</text>
<text x="212.6" y="64.8">BUZ</text>
<text x="226" y="63.9">TXD</text>
<text x="227.3" y="60.2">D1</text>
<text x="232" y="63">8</text>
<text x="15.1" y="70.3">10</text>
<text x="15.1" y="68.5">11</text>
<text x="15.1" y="66.6">12</text>
<text x="75.2" y="66.6">9</text>
<text x="75.2" y="68.5">10</text>
<text x="75.2" y="70.3">11</text>
<text x="209" y="66.6">5</text>
<text x="209" y="70.3">6</text>
<text x="212.6" y="67.5">NC</text>
<text x="212.6" y="71.2">NC</text>
<text x="226.5" y="67.5">SEL</text>
<text x="232" y="66.6">7</text>
<text x="15.9" y="77.6">6</text>
<text x="15.9" y="75.8">7</text>
<text x="15.9" y="73.9">8</text>
<text x="15.9" y="72.1">9</text>
<text x="75.2" y="72.1">12</text>
<text x="75.2" y="73.9">13</text>
<text x="75.2" y="75.8">14</text>
<text x="75.2" y="77.6">15</text>
<text x="140.2" y="73.8">1</text>
<text x="140.2" y="75.6">2</text>
<text x="140.2" y="77.4">3</text>
<text x="15.9" y="83.1">3</text>
<text x="15.9" y="81.2">4</text>
<text x="15.9" y="79.4">5</text>
<text x="75.2" y="79.4">16</text>
<text x="75.2" y="81.2">17</text>
<text x="75.2" y="83.1">18</text>
<text x="15.9" y="86.7">1</text>
<text x="15.9" y="84.9">2</text>
<text x="75.2" y="84.9">19</text>
<text x="75.2" y="86.7">20</text>
<text x="15" y="123.3">1</text>
<text x="15" y="125.1">2</text>
<text x="74.3" y="122.4">1</text>
<text x="74.3" y="124.2">2</text>
<text x="15" y="127">3</text>
<text x="15" y="128.8">4</text>
<text x="15" y="130.6">5</text>
<text x="74.3" y="126">3</text>
<text x="74.3" y="127.9">4</text>
<text x="74.3" y="129.7">5</text>
<text x="74.3" y="131.5">6</text>
<text x="15" y="132.4">6</text>
<text x="15" y="134.3">7</text>
<text x="15" y="136.1">8</text>
<text x="15" y="137.9">9</text>
<text x="74.3" y="133.4">7</text>
<text x="74.3" y="135.2">8</text>
<text x="74.3" y="137">9</text>
<text x="14.2" y="139.7">10</text>
<text x="14.2" y="141.6">11</text>
<text x="74.3" y="138.9">10</text>
<text x="74.3" y="140.7">11</text>
<text x="15" y="158">1</text>
<text x="15" y="159.9">2</text>
<text x="15" y="161.7">3</text>
<text x="74.3" y="157.1">1</text>
<text x="74.3" y="159">2</text>
<text x="74.3" y="160.8">3</text>
<text x="15" y="163.5">4</text>
<text x="15" y="165.4">5</text>
<text x="15" y="167.2">6</text>
<text x="74.3" y="162.6">4</text>
<text x="74.3" y="164.4">5</text>
<text x="74.3" y="166.2">6</text>
<text x="15" y="169">7</text>
<text x="15" y="170.8">8</text>
<text x="15" y="172.7">9</text>
<text x="74.3" y="168.1">7</text>
<text x="74.3" y="169.9">8</text>
<text x="74.3" y="171.7">9</text>
<text x="74.3" y="173.6">10</text>
<text x="14.2" y="174.5">10</text>
<text x="14.2" y="176.3">11</text>
<text x="74.3" y="175.4">11</text>
<text x="210.4" y="178.1">Title</text>
<text x="210.4" y="183.6">Size</text>
<text x="219.6" y="183.6">Number</text>
<text x="256.2" y="183.6">Revision</text>
<text x="210.4" y="189.1">Date:</text>
<text x="210.4" y="190.9">File:</text>
<text x="211.3" y="186.4">B</text>
<text x="218.6" y="189.1">5/21/2015</text>
<text x="218.6" y="190.9">D:\syam2014\..\Sheet3.SchDoc</text>
<text x="247.1" y="189.1">Sheet</text>
<text x="247.1" y="190.9">Drawn By:</text>
<text x="252.3" y="189.1">of</text>
</g>
<g font-size="1.7" fill="#00f">
<text x="23.5" y="52.9">PC1</text>
<text x="23.5" y="51.1">PC0</text>
<text x="66.6" y="51.1">PB0</text>
<text x="66.6" y="52.9">PB1</text>
<text x="23.5" y="58.4">PC4</text>
<text x="23.5" y="56.6">PC3</text>
<text x="23.5" y="54.7">PC2</text>
<text x="66.6" y="54.7">PB2</text>
<text x="66.6" y="56.6">PB3</text>
<text x="66.6" y="58.4">PB4</text>
<text x="23.5" y="63.9">PC7</text>
<text x="23.5" y="62.1">PC6</text>
<text x="23.5" y="60.2">PC5</text>
<text x="28.9" y="62.1">+5</text>
<text x="57.9" y="63.9">+5</text>
<text x="66.6" y="60.2">PB5</text>
<text x="66.6" y="62.1">PB6</text>
<text x="66.6" y="63.9">PB7</text>
<text x="66.6" y="65.7">RST</text>
<text x="23.5" y="71.2">AREF</text>
<text x="23.5" y="76.7">PA5</text>
<text x="23.5" y="74.9">PA6</text>
<text x="23.5" y="73">PA7</text>
<text x="66.6" y="73">PD0</text>
<text x="66.6" y="74.9">PD1</text>
<text x="66.6" y="76.7">PD2</text>
<text x="23.5" y="84">PA1</text>
<text x="23.5" y="82.2">PA2</text>
<text x="23.5" y="80.4">PA3</text>
<text x="23.5" y="78.5">PA4</text>
<text x="66.6" y="78.5">PD3</text>
<text x="66.6" y="80.4">PD4</text>
<text x="66.6" y="82.2">PD5</text>
<text x="66.6" y="84">PD6</text>
<text x="23.5" y="85.8">PA0</text>
<text x="66.6" y="85.8">PD7</text>
<text x="186.6" y="108">+5</text>
<text x="199.9" y="108">3V3</text>
<text x="186.6" y="127.1">+5</text>
<text x="199.9" y="127.1">3V3</text>
</g>
<g font-size="1.7" fill="#800000">
<text x="194" y="53.8">+5</text>
<text x="246.2" y="50.3">+5</text>
<text x="32.2" y="62.1">3V3</text>
<text x="60.8" y="63.9">3V3</text>
<text x="128" y="62.8">+5</text>
<text x="248.9" y="63">PD0</text>
<text x="193.1" y="66.6">GND</text>
<text x="117" y="72.8">PC6</text>
<text x="127.2" y="82">GND</text>
<text x="201.4" y="79.4">GND</text>
<text x="245.4" y="80.1">GND</text>
<text x="53.6" y="84.5">GND</text>
<text x="21.7" y="118.7">+5</text>
<text x="24.9" y="118.7">3V3</text>
<text x="134.2" y="114.2">+5</text>
<text x="176.5" y="119.6">PD0</text>
<text x="204.9" y="119.6">TX-LV</text>
<text x="213.6" y="116">3V3</text>
<text x="63.8" y="121.5">PA0</text>
<text x="63.8" y="123.3">PA1</text>
<text x="63.8" y="125.1">PA2</text>
<text x="23.5" y="127.9">PB0</text>
<text x="23.5" y="129.7">PB1</text>
<text x="23.5" y="131.5">PB2</text>
<text x="63.8" y="127">PA3</text>
<text x="63.8" y="128.8">PA4</text>
<text x="63.8" y="130.6">PA5</text>
<text x="107.8" y="130.6">PC7</text>
<text x="257.1" y="131.5">RST</text>
<text x="23.5" y="133.4">PB3</text>
<text x="23.5" y="135.2">PB4</text>
<text x="23.5" y="137">PB5</text>
<text x="28.2" y="134.3">GND</text>
<text x="35.5" y="134.3">GND</text>
<text x="54.2" y="132.4">3V3</text>
<text x="60.2" y="132.4">+5</text>
<text x="63.8" y="132.4">PA6</text>
<text x="63.8" y="134.3">PA7</text>
<text x="23.5" y="138.9">PB6</text>
<text x="23.5" y="140.7">PB7</text>
<text x="176.5" y="138.9">PD1</text>
<text x="203.1" y="138.9">RX-LV</text>
<text x="20" y="148">GND</text>
<text x="53.9" y="148.9">GND</text>
<text x="59.4" y="148">GND</text>
<text x="66.7" y="147.1">GND</text>
<text x="125.1" y="145.2">GND</text>
<text x="133.4" y="145.2">GND</text>
<text x="220.6" y="148">GND</text>
<text x="21.7" y="153.5">+5</text>
<text x="24.9" y="153.5">3V3</text>
<text x="62.5" y="152.5">3V3</text>
<text x="66.6" y="152.5">+5</text>
<text x="63.8" y="161.7">PD0</text>
<text x="23.5" y="162.6">PC0</text>
<text x="23.5" y="164.4">PC1</text>
<text x="23.5" y="166.2">PC2</text>
<text x="63.8" y="163.5">PD1</text>
<text x="63.8" y="165.4">PD2</text>
<text x="63.8" y="167.2">PD3</text>
<text x="23.5" y="168.1">PC3</text>
<text x="23.5" y="169.9">PC4</text>
<text x="23.5" y="171.7">PC5</text>
<text x="23.5" y="173.6">PC6</text>
<text x="29.1" y="169">GND</text>
<text x="35.5" y="169">GND</text>
<text x="51.1" y="168.1">GND</text>
<text x="57.5" y="168.1">GND</text>
<text x="63.8" y="169">PD4</text>
<text x="63.8" y="170.8">PD5</text>
<text x="63.8" y="172.7">PD6</text>
<text x="23.5" y="175.4">PC7</text>
<text x="63.8" y="174.5">PD7</text>
<text x="20" y="183.6">GND</text>
<text x="66.7" y="182.7">GND</text>
</g>
<g font-size="1.7" fill="#ee0e22">
<text x="225.5" y="127.9">2</text>
<text x="225.5" y="129.7">3</text>
<text x="225.5" y="126">1</text>
<text x="225.5" y="131.5">4</text>
<text x="229.1" y="128.8">DOUT</text>
<text x="229.1" y="130.6">DIN</text>
<text x="229.1" y="127">VCC</text>
<text x="237.7" y="130.6">DIO2</text>
<text x="237.7" y="128.8">DIO1</text>
<text x="237.7" y="127">DIO0</text>
<text x="243.9" y="131.5">17</text>
<text x="243.9" y="129.7">18</text>
<text x="243.9" y="127.9">19</text>
<text x="243.9" y="126">20</text>
<text x="225.5" y="133.4">5</text>
<text x="225.5" y="135.2">6</text>
<text x="225.5" y="137">7</text>
<text x="229.1" y="132.4">DIO12</text>
<text x="229.1" y="134.3">RESET</text>
<text x="229.1" y="136.1">RSSI</text>
<text x="229.1" y="137.9">DIO11</text>
<text x="237.7" y="136.1">DIO5</text>
<text x="237.7" y="132.4">DIO3</text>
<text x="238.3" y="137.9">RES</text>
<text x="238.3" y="134.3">RTS</text>
<text x="243.9" y="137">14</text>
<text x="243.9" y="135.2">15</text>
<text x="243.9" y="133.4">16</text>
<text x="224.7" y="142.5">10</text>
<text x="225.5" y="138.9">8</text>
<text x="225.5" y="140.7">9</text>
<text x="229.1" y="143.4">GND</text>
<text x="229.1" y="139.7">RES</text>
<text x="229.1" y="141.6">DTR</text>
<text x="237.7" y="143.4">DIO4</text>
<text x="237.7" y="139.7">DIO9</text>
<text x="238.3" y="141.6">CTS</text>
<text x="243.9" y="142.5">11</text>
<text x="243.9" y="140.7">12</text>
<text x="243.9" y="138.9">13</text>
</g>
<text font-size="1.5" fill="#000080" x="138.6" y="80">SERVO</text>
</svg>
